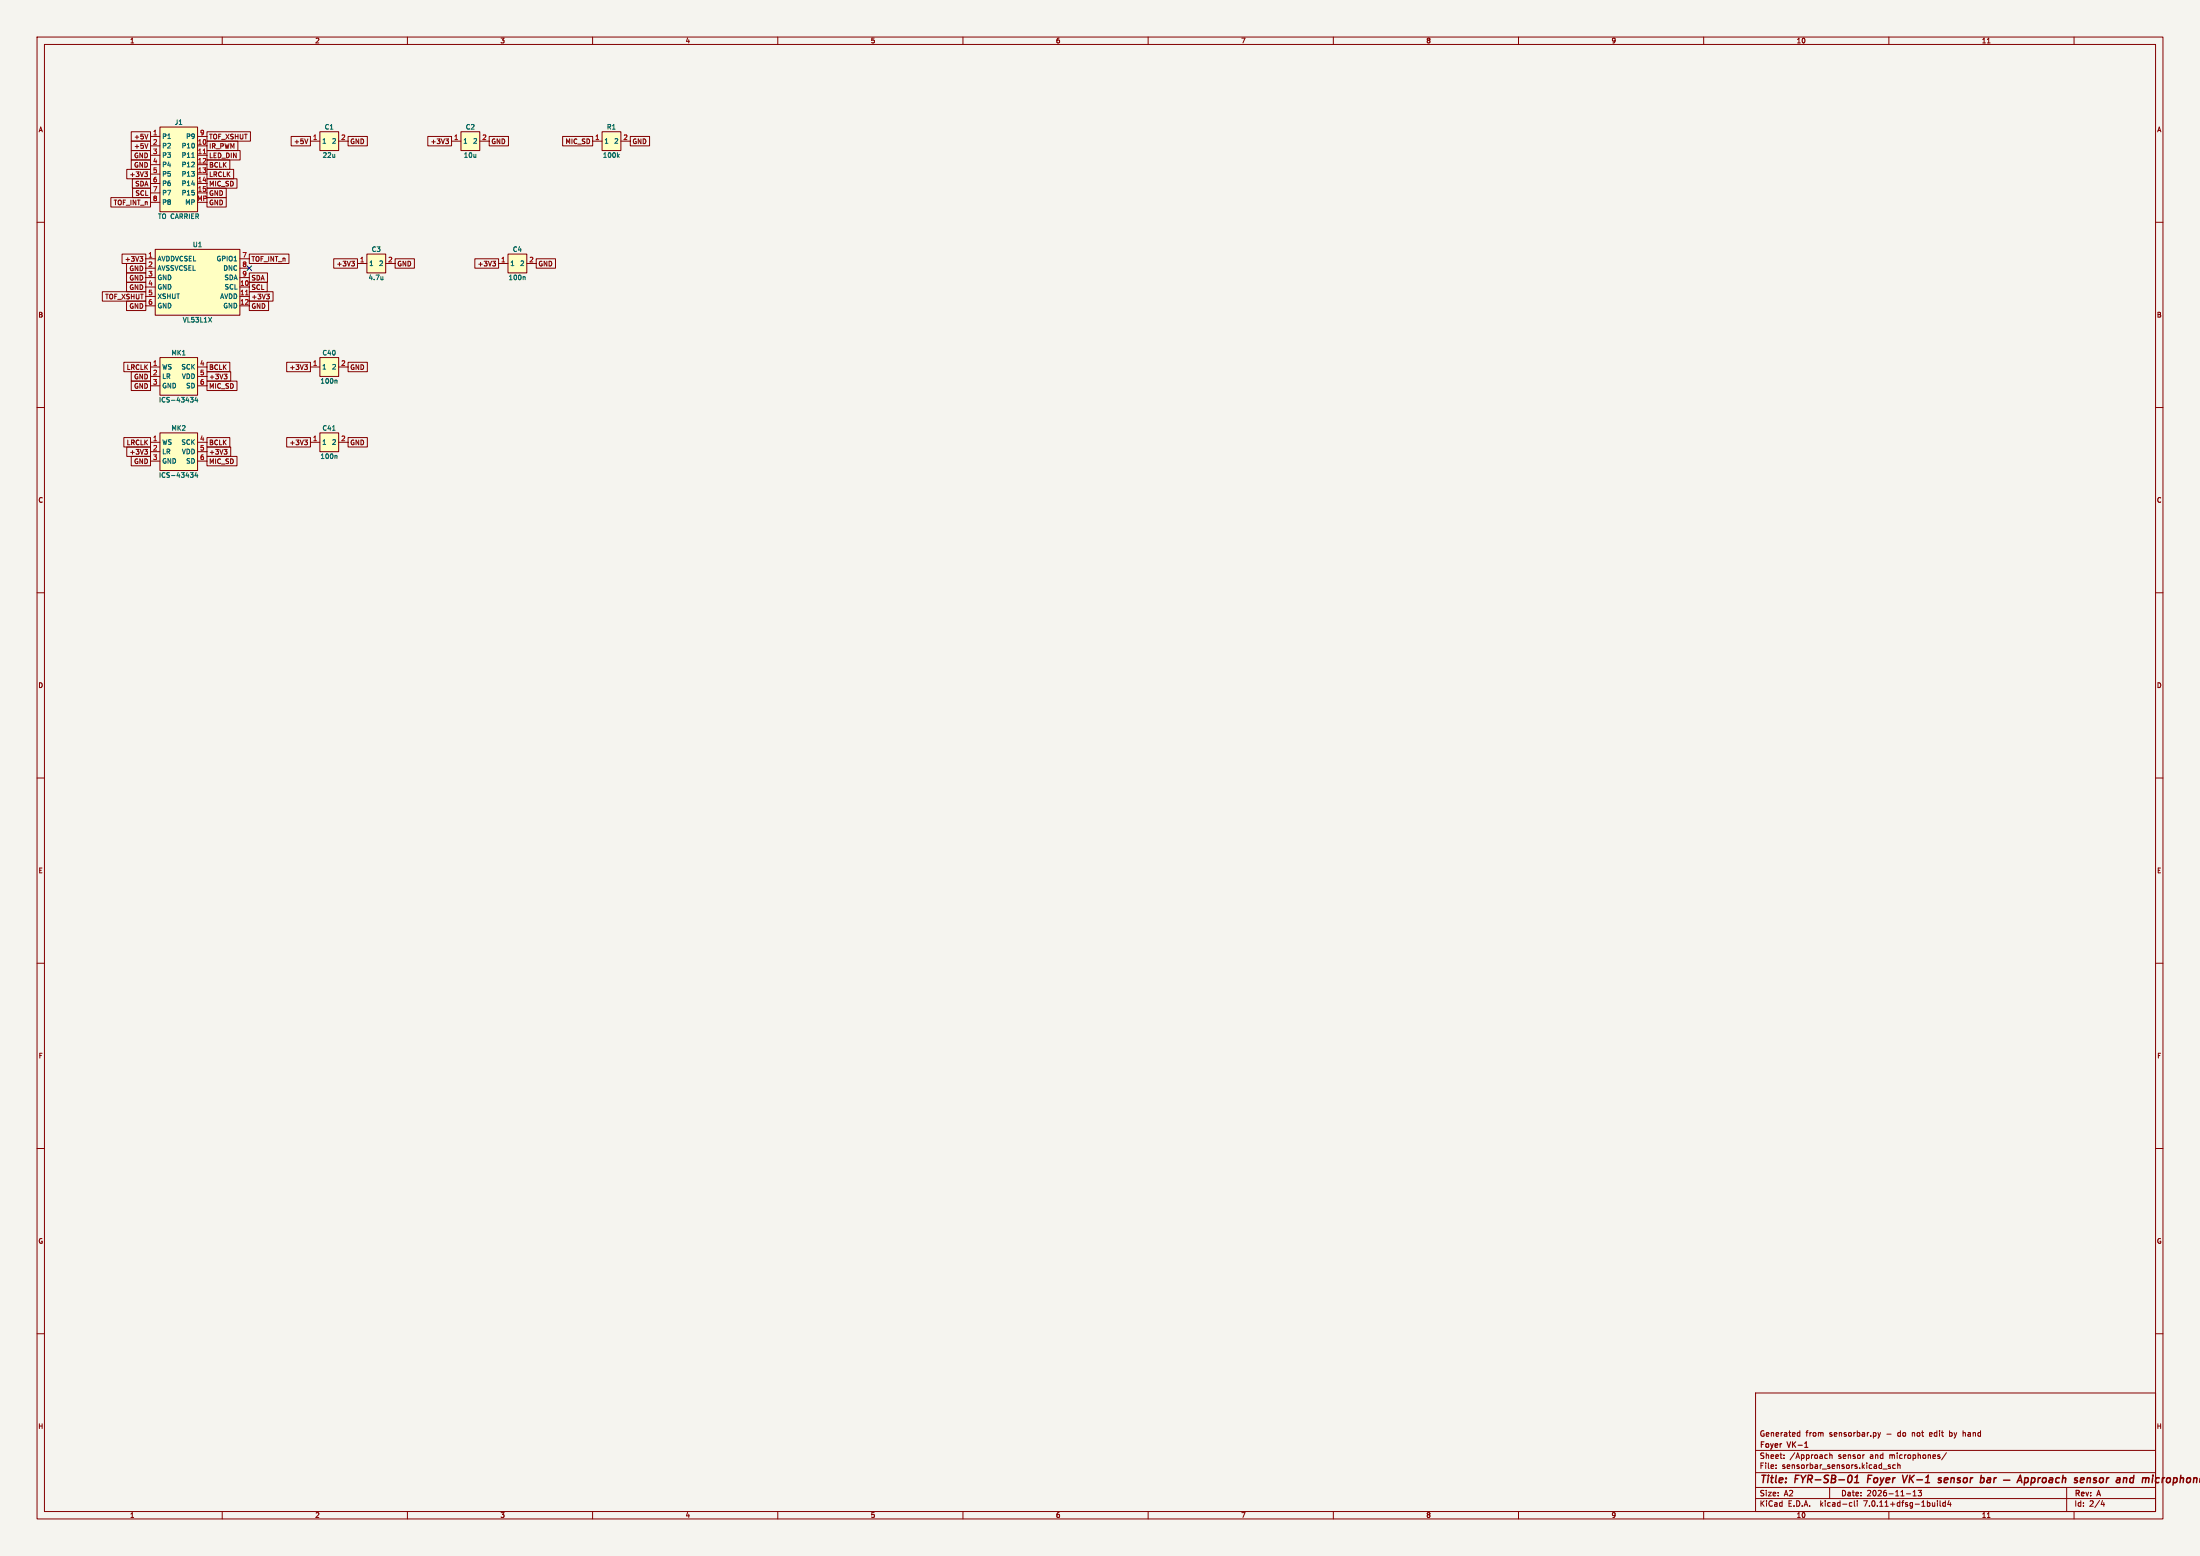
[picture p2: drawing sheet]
<svg xmlns="http://www.w3.org/2000/svg" width="594mm" height="420mm" viewBox="0 0 594 420" stroke-linecap="round" stroke-linejoin="round" font-family="sans-serif">
<path d="M0 0h594v420h-594z" fill="#f5f4ef" stroke="#f5f4ef" stroke-width=".27"/>
<g fill="none" stroke="#840000" stroke-width=".27">
<path d="M10 10h574v400h-574zM12 12h570v396h-570zM60 10v2M110 10v2M160 10v2M210 10v2M260 10v2M310 10v2M360 10v2M410 10v2M460 10v2M510 10v2"/>
<path d="M536.6 11.6h.7M560 10v2M35.4 35.6h5.2v2.5h-5.2zM35.4 38.1h5.2v2.5h-5.2zM39.9 36.2l-.4 1.3M39.9 38.8l-.4 1.2M40.6 36.8h2.6M40.6 39.4h2.6M43.2 34.3h10.1v22.9h-10.1zM53.3 36.8h2.6M53.3 39.4h2.6M55.9 38.1h8.3v2.5h-8.3z"/>
<path d="M55.9 35.6h11.7v2.5h-11.7zM78.6 36.8h5.2v2.6h-5.2zM83.1 37.5l-.4 1.3M83.8 38.1h2.6M86.4 35.6h5v5h-5zM91.4 38.1h2.6M94 36.8h5.2v2.6h-5.2zM115.5 36.8h6.4v2.6h-6.4zM120.3 37.5h.8l-.4 .5M120.9 38l.2 .2-.2 .6M121.9 38.1h2.6M124.5 35.6h5v5h-5z"/>
<path d="M129.5 38.1h2.6M132.1 36.8h5.2v2.6h-5.2zM151.9 36.8h8.1v2.6h-8.1zM160 38.1h2.6M162.6 35.6h5v5h-5zM167.6 38.1h2.6M170.2 36.8h5.2v2.6h-5.2zM10 60h2M29.9 53.3h10.7v2.6h-10.7zM34.2 45.7h6.4v2.6h-6.4zM35.4 40.6h5.2v2.6h-5.2zM35.4 43.2h5.2v2.5h-5.2z"/>
<path d="M35.7 48.3h4.9v2.5h-4.9zM35.8 50.8h4.8v2.5h-4.8zM39 46.4h.8l-.4 .5M39.6 46.9l.2 .2-.2 .6M40.6 41.9h2.6M40.6 44.5h2.6M40.6 47h2.6M40.6 49.5h2.6M40.6 52.1h2.6M40.6 54.6h2.6M53.3 41.9h2.6M53.3 44.5h2.6"/>
<path d="M53.3 47h2.6M53.3 49.5h2.6M53.3 52.1h2.6M55.9 43.2h6.2v2.5h-6.2zM55.9 53.3h5.2v2.6h-5.2zM55.9 50.8h5.2v2.5h-5.2zM55.9 48.3h8.1v2.5h-8.1zM55.9 45.7h7.2v2.6h-7.2zM55.9 40.6h8.9v2.6h-8.9zM582 60h2M27.6 78.7h11.8v2.6h-11.8zM33 68.6h6.4v2.5h-6.4z"/>
<path d="M34.2 71.1h5.2v2.6h-5.2zM34.2 73.7h5.2v2.5h-5.2zM34.2 76.2h5.2v2.5h-5.2zM37.8 69.3h.8l-.5 .4M38.3 69.7l.3 .3-.3 .5M39.4 69.9h2.5M39.4 77.5h2.5M39.4 72.4h2.5M39.4 74.9h2.5M41.9 67.3h22.9v17.8h-22.9zM64.8 69.9h2.5M64.8 77.5h2.5"/>
<path d="M64.8 72.4h2.5M64.8 74.9h2.5M67.3 68.6h10.7v2.5h-10.7zM67.3 73.7h4.9v2.5h-4.9zM67.3 76.2h4.9v2.5h-4.9zM67.3 78.7h6.4v2.6h-6.4zM71.9 79.4h.8l-.4 .5M72.5 79.9l.2 .2-.2 .6M90.1 69.9h6.4v2.5h-6.4zM94.9 70.5h.8l-.4 .5M95.5 71l.2 .2-.2 .6M96.5 71.1h2.6"/>
<path d="M99.1 68.6h5v5.1h-5zM104.1 71.1h2.6M106.7 69.9h5.2v2.5h-5.2zM128.2 69.9h6.4v2.5h-6.4zM133 70.5h.8l-.4 .5M133.6 71l.2 .2-.2 .6M134.6 71.1h2.6M137.2 68.6h5v5.1h-5zM142.2 71.1h2.6M144.8 69.9h5.2v2.5h-5.2zM33.4 97.8h7.2v2.5h-7.2zM34.2 81.3h5.2v2.5h-5.2z"/>
<path d="M39.4 80h2.5M39.4 82.6h2.5M40.6 99.1h2.6M43.2 96.5h10.1v10.2h-10.1zM53.3 99.1h2.6M55.9 97.8h6.2v2.5h-6.2zM64.8 80h2.5M64.8 82.6h2.5M67.3 81.3h5.2v2.5h-5.2zM77.4 97.8h6.4v2.5h-6.4zM82.2 98.5h.8l-.4 .4M82.8 98.9l.2 .3-.2 .5"/>
<path d="M83.8 99.1h2.6M86.4 96.5h5v5.1h-5zM91.4 99.1h2.6M94 97.8h5.2v2.5h-5.2zM10 110h2M33.4 118.1h7.2v2.6h-7.2zM35.4 100.3h5.2v2.6h-5.2zM35.4 102.9h5.2v2.5h-5.2zM40.6 119.4h2.6M40.6 101.6h2.6M40.6 104.1h2.6M43.2 116.8h10.1v10.2h-10.1z"/>
<path d="M53.3 119.4h2.6M53.3 101.6h2.6M53.3 104.1h2.6M55.9 100.3h6.4v2.6h-6.4zM55.9 102.9h8.1v2.5h-8.1zM55.9 118.1h6.2v2.6h-6.2zM60.5 101h.8l-.4 .5M61.1 101.5l.2 .2-.2 .6M77.4 118.1h6.4v2.6h-6.4zM82.2 118.8h.8l-.4 .5M82.8 119.3l.2 .2-.2 .6M83.8 119.4h2.6"/>
<path d="M86.4 116.8h5v5.1h-5zM91.4 119.4h2.6M94 118.1h5.2v2.6h-5.2zM582 110h2M34.2 120.7h6.4v2.5h-6.4zM35.4 123.2h5.2v2.5h-5.2zM39 121.3h.8l-.4 .5M39.6 121.8l.2 .2-.2 .6M40.6 121.9h2.6M40.6 124.5h2.6M53.3 121.9h2.6M53.3 124.5h2.6"/>
<path d="M55.9 120.7h6.4v2.5h-6.4zM55.9 123.2h8.1v2.5h-8.1zM60.5 121.3h.8l-.4 .5M61.1 121.8l.2 .2-.2 .6M10 160h2M582 160h2M10 210h2M582 210h2M10 260h2M582 260h2M10 310h2M582 310h2"/>
<path d="M10 360h2M474 376h108v32h-108zM582 360h2M474 397.5h108M474 391.5h108M479.5 396.2v.2M479.5 395.4v.2M481.7 393.5v.2M481.7 392.7v.2M485.4 387.6h.6M485.4 386.7h.6M486 386.2v1.5"/>
<path d="M493.2 392.7h.2M493.4 393.6l-.2 .1M494 392.2v1.5M494 392.8l.6-.1 .1 1M503.2 392.7h.2M507 386.7l.4 1M507.4 387.7l-.4 .5M507.7 386.7l-.3 1M508.4 396.5h1.1M510.4 395.4h-.4l-.2 .2 .1 .2 .5 .1v.4h-.6M511.7 395.4h-.4l-.3 .3 .2 .6h.5M512.4 395.5l.6-.1v1"/>
<path d="M512.4 394.9v1.5M523.6 393.2l.2 .2-.2 .3M523.6 392.7h.1M525.5 392.1l-1.3 1.9M526.4 386.2v1.5M526.4 387.6l.1 .1M526.5 386.7h-.1M530 386.2v1.5M530.2 386.7l-.2 .1M60 408v2M110 408v2M160 408v2"/>
<path d="M210 408v2M260 408v2M310 408v2M360 408v2M410 408v2M460 408v2M474 404.5h108M474 401.5h108M494 401.5v3M499.6 405.6h.4M500 406.5l-.4 .1M500.7 405.1v1.3l.2 .2"/>
<path d="M501.5 405.1v.1M501.5 405.6v1M510 408v2M514.7 403.2h1.2M516.5 403.8h.9M516.5 402.7l.5-.4v1.5M517.9 402.3h.9l-.5 .5 .4 .2v.6l-.2 .2-.6-.2M523.1 405.1v.1M523.1 405.6v1M523.8 405.1v1.3l.2 .2M525.2 405.6h-.4l-.3 .3 .2 .6h.5M525.2 405.1v1.5"/>
<path d="M526.2 405l-.3 1.1h.9M526.6 405.6v1M536.6 409.6h.7M558 401.5v6.5M560 408v2M567.7 405l-.4 1.1h.9M568 405.6v1"/>
</g>
<g fill="none" stroke="#840000" stroke-width=".4">
<path d="M499.9 398.3l.2 .7-.2 .8M500.9 398.8l.6-.6-.2 2M504.5 398.2l-.3 2M513.7 398.2l.4 2 .9-2M524.2 399a.49 .49 0 0 0-.8 .2l.7 .4v.3l-.3 .3-.5-.1M525.1 399l-.2 .9 .3 .3M525.9 399.3l-.9 .2M534.9 398.2l-.2 2M537.2 398.9l-.6 .1M537.3 399.4h-.5l-.3 .3v.4l.7 .1M544.9 399.6h.9M546.7 399l.6-.1 .4 .3-.3 .9h-.8"/>
<path d="M546.8 398.9l-.3 2M548.6 399l.5-.1 .4 .3-.3 .9h-.8M548.6 398.9l-.3 2M550.4 398.9l-.2 1.3M550.9 398.9l-.6 .3M551.6 399.1l.3-.2 .5 .2v.7l-.2 .3-.5 .1-.2-.2zM553.4 399h.8l-.1 1.2M554.2 399.3l-.7 .1-.3 .3 .2 .5 .7-.1M556.1 399h-.8l-.3 .8 .4 .4 .5-.1M556.9 399.1l.3-.2 .5 .1-.1 1.2M557 398.2l-.2 2M560.9 399a.49 .49 0 0 0-.8 .2l.8 .6-.3 .4-.6-.1"/>
<path d="M561.7 399.5l1-.2-.1-.3-.5-.1-.3 .2-.1 1h.8M563.6 399.1l.3-.2 .5 .1-.1 1.2M563.6 398.9l-.2 1.3M576.2 398.2l-.3 2M584.5 398.9l-.4 .1M500.7 400.2h1.1M544.6 400.2l.9-2 .4 2"/>
</g>
<path d="M487.3 390.7h.8" fill="none" stroke="#840000" stroke-width=".3"/>
<g fill="#ffffc2" stroke="#ffffc2" stroke-width=".27">
<path d="M43.2 34.3h10.1v22.9h-10.1z"/>
<path d="M86.4 116.8h5v5.1h-5z"/>
<path d="M99.1 68.6h5v5.1h-5z"/>
<path d="M86.4 96.5h5v5.1h-5z"/>
<path d="M86.4 35.6h5v5h-5z"/>
<path d="M41.9 67.3h22.9v17.8h-22.9z"/>
<path d="M43.2 116.8h10.1v10.2h-10.1z"/>
<path d="M137.2 68.6h5v5.1h-5z"/>
<path d="M162.6 35.6h5v5h-5z"/>
<path d="M43.2 96.5h10.1v10.2h-10.1z"/>
<path d="M124.5 35.6h5v5h-5z"/>
</g>
<g fill="none" stroke="#006464" stroke-width=".27">
<path d="M51.8 42.5h.7M166.8 42l.4 .5M167.2 41.6l-.5 .5M103.4 74.7v.8M103.4 75.4h-.1M141.6 74.7l.2 .1v.7M56.3 85.7l.8 1.2M57.1 85.7l-.8 1.2M51.4 107.3h.8l-.5 .4 .4 .2 .1 .4-.6 .2M52.9 107.2l-.3 .9h.8M53.2 107.7v.8M89.8 116.1h.7"/>
<path d="M90.8 102.6l.2 .2v.6M51.4 127.6h.8l-.5 .5 .4 .1 .1 .4-.6 .2M52.9 127.5l-.3 .9h.8M53.2 128v.8M90.8 122.9l.2 .2v.7"/>
</g>
<path d="M54.9 41.5h.7M66.3 79.6h.7" fill="none" stroke="#a90000" stroke-width=".27"/>
<path d="M66.7 71.8l1.2 1.2M67.9 71.8l-1.2 1.2" fill="none" stroke="#000084" stroke-width=".27"/>
<g font-size="2.8" fill="#840000">
<text x="475" y="400.9">Title:</text>
<text x="484.7" y="400.9">FYR-SB-01</text>
<text x="505.1" y="400.9">Foyer</text>
<text x="515.4" y="400.9">VK-1</text>
<text x="525.8" y="400.9">sensor</text>
<text x="538" y="400.9">bar</text>
<text x="565.8" y="400.9">sensor</text>
<text x="577.9" y="400.9">and</text>
<text x="585.7" y="400.9">microph</text>
</g>
<g font-size="2.1" fill="#840000">
<text x="475" y="388">Generated</text>
<text x="487.5" y="388">from</text>
<text x="494" y="388">sensorbar.py</text>
<text x="509.5" y="388">-</text>
<text x="512.6" y="388">do</text>
<text x="516.6" y="388">not</text>
<text x="521.5" y="388">edit</text>
<text x="527" y="388">by</text>
<text x="530.8" y="388">hand</text>
<text x="475" y="394">Sheet:</text>
<text x="475" y="391.2">Foyer</text>
<text x="482.7" y="391.2">VK-1</text>
<text x="483.2" y="394">/Approach</text>
<text x="496.4" y="394">sensor</text>
<text x="505" y="394">and</text>
<text x="510.4" y="394">microphones/</text>
<text x="475" y="396.7">File:</text>
<text x="481.1" y="396.7">sensorbar_sensors.kicad_sch</text>
<text x="475" y="406.9">KiCad</text>
<text x="475" y="404.1">Size:</text>
<text x="481.7" y="404.1">A2</text>
<text x="482.7" y="406.9">E.D.A.</text>
<text x="491.6" y="406.9">kicad-cli</text>
<text x="497" y="404.1">Date:</text>
<text x="503.5" y="406.9">7.0.11+dfsg-1build4</text>
<text x="504" y="404.1">2026-11-13</text>
<text x="560" y="404.3">Rev:</text>
<text x="560" y="406.9">Id:</text>
<text x="564.1" y="406.9">2/4</text>
<text x="566.4" y="404.3">A</text>
</g>
<g font-size="1.8" fill="#840000">
<text x="35" y="11.9">1</text>
<text x="85" y="11.9">2</text>
<text x="135" y="11.9">3</text>
<text x="185" y="11.9">4</text>
<text x="235" y="11.9">5</text>
<text x="285" y="11.9">6</text>
<text x="335" y="11.9">7</text>
<text x="385" y="11.9">8</text>
<text x="435" y="11.9">9</text>
<text x="485" y="11.9">10</text>
<text x="535" y="11.9">11</text>
<text x="10.3" y="35.9">A</text>
<text x="582.3" y="35.9">A</text>
<text x="36.1" y="37.8">+5V</text>
<text x="36.1" y="40.3">+5V</text>
<text x="56.4" y="40.3">IR_PWM</text>
<text x="56.4" y="37.8">TOF_XSHUT</text>
<text x="79.3" y="39.1">+5V</text>
<text x="94.5" y="39.1">GND</text>
<text x="116.2" y="39.1">+3V3</text>
<text x="132.6" y="39.1">GND</text>
<text x="152.6" y="39.1">MIC_SD</text>
<text x="170.7" y="39.1">GND</text>
<text x="34.9" y="47.9">+3V3</text>
<text x="36.1" y="42.9">GND</text>
<text x="36.1" y="45.4">GND</text>
<text x="56.4" y="45.4">BCLK</text>
<text x="56.4" y="47.9">LRCLK</text>
<text x="56.4" y="42.9">LED_DIN</text>
<text x="36.4" y="50.5">SDA</text>
<text x="36.5" y="53">SCL</text>
<text x="56.4" y="53">GND</text>
<text x="56.4" y="50.5">MIC_SD</text>
<text x="30.6" y="55.6">TOF_INT_n</text>
<text x="56.4" y="55.6">GND</text>
<text x="33.6" y="70.8">+3V3</text>
<text x="67.8" y="70.8">TOF_INT_n</text>
<text x="34.8" y="73.3">GND</text>
<text x="34.8" y="75.9">GND</text>
<text x="67.8" y="75.9">SDA</text>
<text x="90.8" y="72.1">+3V3</text>
<text x="107.2" y="72.1">GND</text>
<text x="128.9" y="72.1">+3V3</text>
<text x="145.3" y="72.1">GND</text>
<text x="28.3" y="81">TOF_XSHUT</text>
<text x="34.8" y="83.5">GND</text>
<text x="34.8" y="78.4">GND</text>
<text x="67.8" y="78.4">SCL</text>
<text x="67.8" y="81">+3V3</text>
<text x="67.8" y="83.5">GND</text>
<text x="10.3" y="85.9">B</text>
<text x="582.3" y="85.9">B</text>
<text x="34.1" y="100">LRCLK</text>
<text x="56.4" y="100">BCLK</text>
<text x="78.1" y="100">+3V3</text>
<text x="94.5" y="100">GND</text>
<text x="36.1" y="102.6">GND</text>
<text x="36.1" y="105.1">GND</text>
<text x="56.4" y="102.6">+3V3</text>
<text x="56.4" y="105.1">MIC_SD</text>
<text x="34.1" y="120.3">LRCLK</text>
<text x="34.9" y="122.9">+3V3</text>
<text x="36.1" y="125.4">GND</text>
<text x="56.4" y="120.3">BCLK</text>
<text x="56.4" y="122.9">+3V3</text>
<text x="56.4" y="125.4">MIC_SD</text>
<text x="78.1" y="120.3">+3V3</text>
<text x="94.5" y="120.3">GND</text>
<text x="10.3" y="135.9">C</text>
<text x="582.3" y="135.9">C</text>
<text x="10.3" y="185.9">D</text>
<text x="582.3" y="185.9">D</text>
<text x="10.3" y="235.9">E</text>
<text x="582.3" y="235.9">E</text>
<text x="10.3" y="285.9">F</text>
<text x="582.3" y="285.9">F</text>
<text x="10.3" y="335.9">G</text>
<text x="582.3" y="335.9">G</text>
<text x="10.2" y="385.9">H</text>
<text x="582.2" y="385.9">H</text>
<text x="35" y="409.9">1</text>
<text x="85" y="409.9">2</text>
<text x="135" y="409.9">3</text>
<text x="185" y="409.9">4</text>
<text x="235" y="409.9">5</text>
<text x="285" y="409.9">6</text>
<text x="335" y="409.9">7</text>
<text x="385" y="409.9">8</text>
<text x="435" y="409.9">9</text>
<text x="485" y="409.9">10</text>
<text x="535" y="409.9">11</text>
</g>
<g font-size="1.8" fill="#006464">
<text x="47.1" y="33.9">J1</text>
<text x="87.6" y="35.2">C1</text>
<text x="125.7" y="35.2">C2</text>
<text x="163.8" y="35.2">R1</text>
<text x="43.7" y="37.7">P1</text>
<text x="43.7" y="40.2">P2</text>
<text x="48.9" y="40.2">P10</text>
<text x="50.1" y="37.7">P9</text>
<text x="86.9" y="39">1</text>
<text x="89.5" y="39">2</text>
<text x="125" y="39">1</text>
<text x="127.6" y="39">2</text>
<text x="163.1" y="39">1</text>
<text x="165.7" y="39">2</text>
<text x="43.7" y="42.8">P3</text>
<text x="43.7" y="45.3">P4</text>
<text x="43.7" y="47.9">P5</text>
<text x="48.9" y="42.8">P11</text>
<text x="48.9" y="45.3">P12</text>
<text x="48.9" y="47.9">P13</text>
<text x="87" y="42.8">22u</text>
<text x="125.1" y="42.8">10u</text>
<text x="162.7" y="42.8">100k</text>
<text x="43.7" y="50.4">P6</text>
<text x="43.7" y="52.9">P7</text>
<text x="48.9" y="50.4">P14</text>
<text x="48.9" y="52.9">P15</text>
<text x="42.6" y="59.3">TO CARRIER</text>
<text x="43.7" y="55.5">P8</text>
<text x="49.9" y="55.5">MP</text>
<text x="42.4" y="70.7">AVDDVCSEL</text>
<text x="52" y="66.9">U1</text>
<text x="58.4" y="70.7">GPIO1</text>
<text x="99.6" y="72">1</text>
<text x="100.3" y="68.2">C3</text>
<text x="102.2" y="72">2</text>
<text x="137.7" y="72">1</text>
<text x="138.4" y="68.2">C4</text>
<text x="140.3" y="72">2</text>
<text x="42.4" y="73.3">AVSSVCSEL</text>
<text x="42.4" y="75.8">GND</text>
<text x="60.2" y="73.3">DNC</text>
<text x="60.5" y="75.8">SDA</text>
<text x="99.4" y="75.8">4.7u</text>
<text x="137.2" y="75.8">100n</text>
<text x="42.4" y="78.3">GND</text>
<text x="42.4" y="80.9">XSHUT</text>
<text x="42.4" y="83.4">GND</text>
<text x="59.3" y="80.9">AVDD</text>
<text x="60.2" y="83.4">GND</text>
<text x="60.6" y="78.3">SCL</text>
<text x="49.2" y="87.2">VL53L1X</text>
<text x="43.7" y="99.9">WS</text>
<text x="46.2" y="96.1">MK1</text>
<text x="48.9" y="99.9">SCK</text>
<text x="86.9" y="99.9">1</text>
<text x="87" y="96.1">C40</text>
<text x="89.5" y="99.9">2</text>
<text x="43.7" y="102.5">LR</text>
<text x="43.7" y="105">GND</text>
<text x="49" y="102.5">VDD</text>
<text x="50.1" y="105">SD</text>
<text x="86.4" y="103.7">100n</text>
<text x="42.8" y="108.8">ICS-43434</text>
<text x="46.2" y="116.4">MK2</text>
<text x="87" y="116.4">C41</text>
<text x="43.7" y="120.2">WS</text>
<text x="43.7" y="122.8">LR</text>
<text x="43.7" y="125.3">GND</text>
<text x="48.9" y="120.2">SCK</text>
<text x="49" y="122.8">VDD</text>
<text x="50.1" y="125.3">SD</text>
<text x="86.4" y="124.1">100n</text>
<text x="86.9" y="120.2">1</text>
<text x="89.5" y="120.2">2</text>
<text x="42.8" y="129.1">ICS-43434</text>
</g>
<g font-size="1.8" fill="#a90000">
<text x="41.2" y="36.6">1</text>
<text x="41.2" y="39.1">2</text>
<text x="41.2" y="41.7">3</text>
<text x="53.3" y="39.1">10</text>
<text x="53.3" y="41.7">11</text>
<text x="53.9" y="36.6">9</text>
<text x="84.4" y="37.8">1</text>
<text x="92" y="37.8">2</text>
<text x="122.5" y="37.8">1</text>
<text x="130.1" y="37.8">2</text>
<text x="160.6" y="37.8">1</text>
<text x="168.2" y="37.8">2</text>
<text x="41.2" y="44.2">4</text>
<text x="41.2" y="46.7">5</text>
<text x="53.3" y="44.2">12</text>
<text x="53.3" y="46.7">13</text>
<text x="41.2" y="49.3">6</text>
<text x="41.2" y="51.8">7</text>
<text x="53.3" y="49.3">14</text>
<text x="53.3" y="51.8">15</text>
<text x="41.2" y="54.4">8</text>
<text x="53.1" y="54.4">MP</text>
<text x="39.9" y="69.6">1</text>
<text x="65.3" y="69.6">7</text>
<text x="97.1" y="70.9">1</text>
<text x="104.7" y="70.9">2</text>
<text x="135.2" y="70.9">1</text>
<text x="142.8" y="70.9">2</text>
<text x="39.9" y="72.1">2</text>
<text x="39.9" y="74.7">3</text>
<text x="39.9" y="77.2">4</text>
<text x="64.7" y="77.2">10</text>
<text x="65.3" y="72.1">8</text>
<text x="65.3" y="74.7">9</text>
<text x="39.9" y="79.8">5</text>
<text x="39.9" y="82.3">6</text>
<text x="64.7" y="79.8">11</text>
<text x="64.7" y="82.3">12</text>
<text x="41.2" y="98.8">1</text>
<text x="41.2" y="101.3">2</text>
<text x="53.9" y="98.8">4</text>
<text x="53.9" y="101.3">5</text>
<text x="84.4" y="98.8">1</text>
<text x="92" y="98.8">2</text>
<text x="41.2" y="103.9">3</text>
<text x="53.9" y="103.9">6</text>
<text x="41.2" y="119.1">1</text>
<text x="53.9" y="119.1">4</text>
<text x="84.4" y="119.1">1</text>
<text x="92" y="119.1">2</text>
<text x="41.2" y="121.7">2</text>
<text x="41.2" y="124.2">3</text>
<text x="53.9" y="121.7">5</text>
<text x="53.9" y="124.2">6</text>
</g>
</svg>
